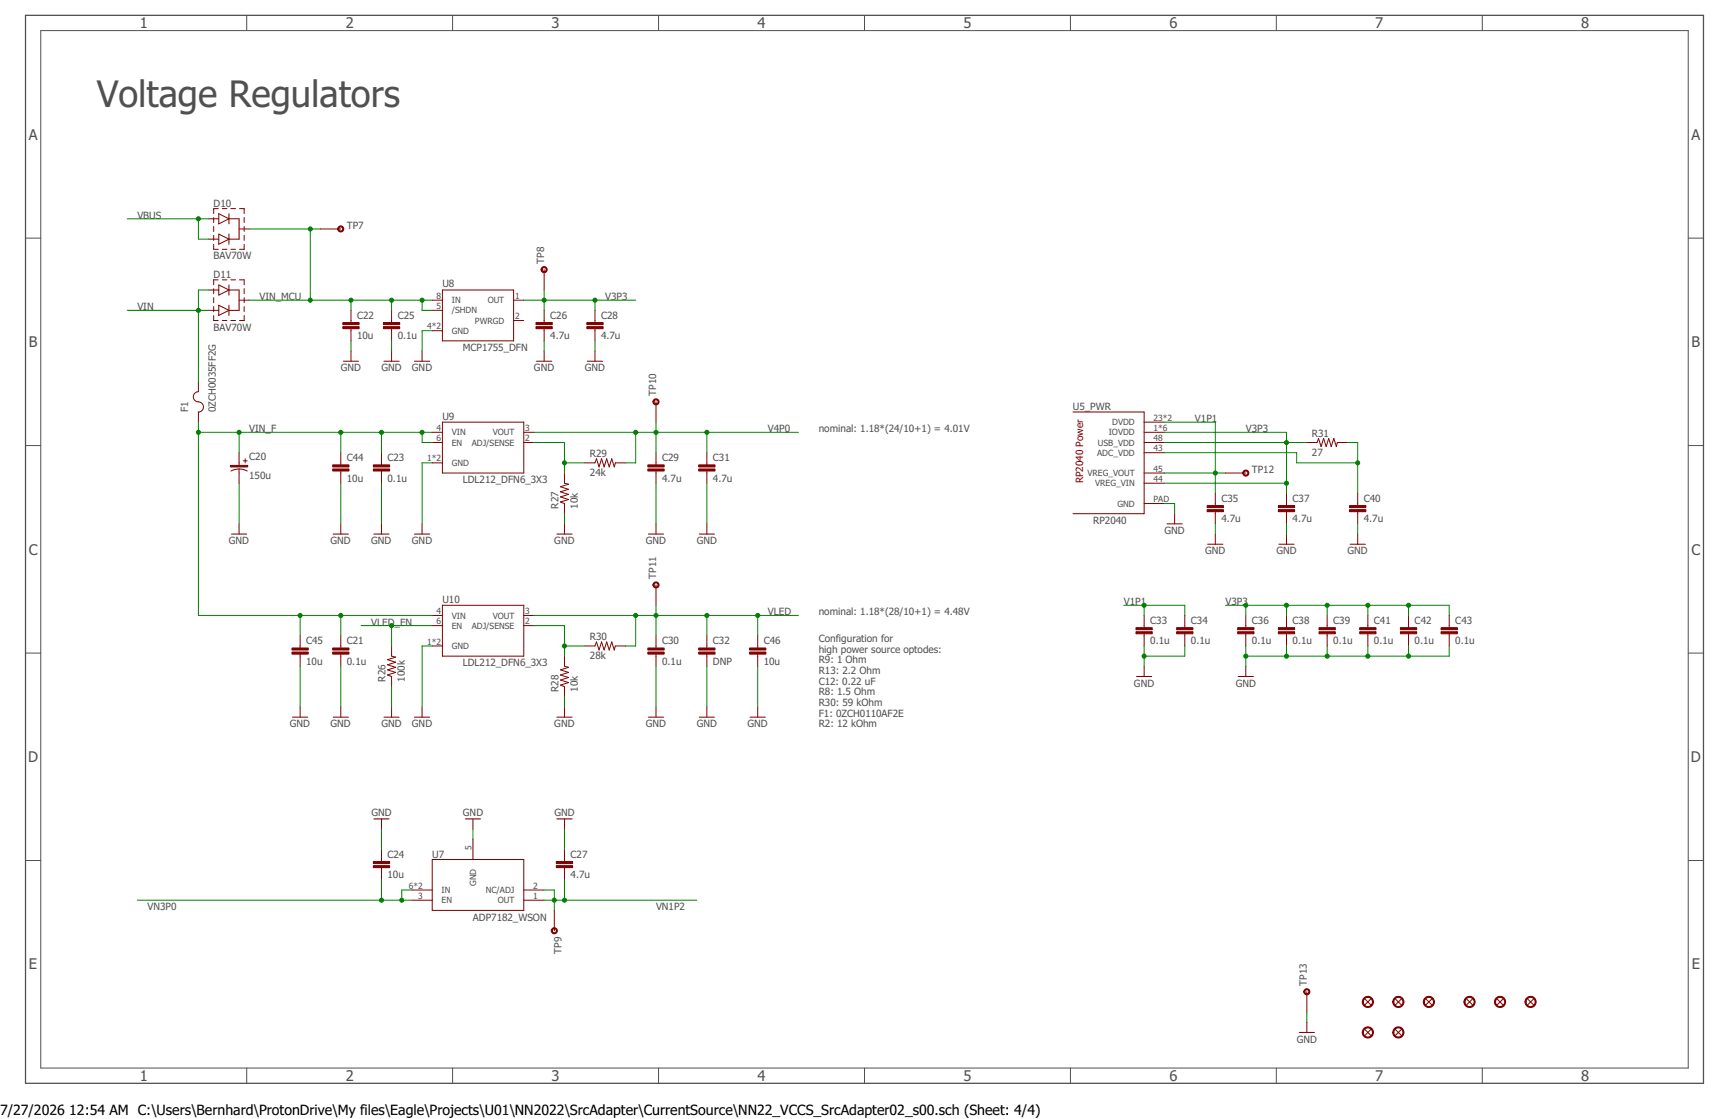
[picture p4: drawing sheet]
<svg xmlns="http://www.w3.org/2000/svg" width="432mm" height="279mm" viewBox="0 0 432 279" stroke-linecap="round" stroke-linejoin="round" font-family="sans-serif">
<path d="M6.4 3.8h419v266.7h-419z" fill="none" stroke="#505050" stroke-width=".32"/>
<g fill="none" stroke="#505050" stroke-width=".25">
<path d="M10.2 7.6h411.4v259.1h-411.4zM61.6 3.8v3.8M113 3.8v3.8M164.5 3.8v3.8M215.9 3.8v3.8M267.3 3.8v3.8M318.7 3.8v3.8M370.2 3.8v3.8M6.4 59.5h3.8M421.6 59.5h3.8M6.4 111.3h3.8M421.6 111.3h3.8"/>
<path d="M6.4 163.1h3.8M421.6 163.1h3.8M6.4 214.9h3.8M421.6 214.9h3.8M61.6 266.7v3.8M113 266.7v3.8M164.5 266.7v3.8M215.9 266.7v3.8M267.3 266.7v3.8M318.7 266.7v3.8M370.2 266.7v3.8"/>
</g>
<g fill="none" stroke="#800000" stroke-width=".25">
<path d="M52.1 59.7h2.5M52.1 54.6h2.5M53.4 54.3v1.3M53.4 56.6v1.2M53.4 58.8v1.2M54.5 52.1h-1.1v1.2M54.6 53.4l2.6 1.2-2.6 1.3zM54.6 58.4l2.6 1.3-2.6 1.3zM55.5 52.1h1.2M57.2 53.4v2.5M57.2 58.4v2.6M57.2 54.6h2.5v5.1h-2.5"/>
<path d="M57.7 52.1h1.1M59.7 57.2h2.6M59.8 52.1h1.2v1.2M61 54.3v1.3M61 56.6v1.2M61 58.8v1.2M80 57.2h5.1M52.1 72.4h2.5M52.1 77.5h2.5M53.4 78.8v1.2h1.1M53.4 61v1.3h1.1M53.4 72.1v1.2"/>
<path d="M53.4 74.3v1.3M53.4 76.6v1.2M54.5 69.9h-1.1v1.2M54.6 71.1l2.6 1.3-2.6 1.3zM54.6 76.2l2.6 1.3-2.6 1.3zM55.5 69.9h1.2M55.5 62.3h1.2M57.2 72.4h2.5v5.1h-2.5M57.2 71.1v2.6M57.2 76.2v2.6M57.7 69.9h1.1M57.7 62.3h1.1"/>
<path d="M59.7 75h2.6M59.8 69.9h1.2v1.2M61 78.8v1.2h-1.2M61 61v1.3h-1.2M61 72.1v1.2M61 74.3v1.3M61 76.6v1.2M87.7 77.5v3M97.8 77.5v3M107.9 75h2.6M107.9 77.5h2.6M110.5 72.4h17.8v12.7h-17.8z"/>
<path d="M128.3 75h2.5M135.9 67.3v5.1M135.9 77.5v3M148.6 77.5v3M49.6 95.3v2.5a1.3 1.3 0 0 0-1.3 1.5 1.3 1.3 0 0 0 1.5 1.1 1.27 1.27 0 0 1 1 1.4 1.27 1.27 0 0 1-1.2 1.1v2.5M55.5 80h1.2M57.7 80h1.1M85.7 90.2h3.9M87.7 82.1v3M87.7 87.7v2.5M95.9 90.2h3.8M97.8 82.1v3"/>
<path d="M97.8 87.7v2.5M103.5 90.2h3.8M105.4 87.7v2.5M107.9 82.6h2.6M128.3 80h2.5M134 90.2h3.8M135.9 82.1v3M135.9 87.7v2.5M146.7 90.2h3.8M148.6 82.1v3M148.6 87.7v2.5M57.7 117.6a4.3 4.3 0 0 1 4 0"/>
<path d="M59.7 113v3.3M59.7 117.1v3.5M60.7 115.1h1M61.2 114.6v1M85.1 113v3.1M85.1 117.6v3M95.3 113v3.1M95.3 117.6v3M107.9 107.9h2.6M107.9 110.5h2.6M107.9 115.6h2.6M110.5 105.4h20.3v12.7h-20.3z"/>
<path d="M130.8 107.9h2.5M130.8 110.5h2.5M141 118.1v2.5l1 .3-2 .6 2 .7-2 .6 2 .6-2 .7 2 .6-2 .6 1 .4v2.6M146 115.6h2.6l.4-1 .6 2 .6-2 .7 2 .6-2 .6 2 .7-2 .6 2 .3-1h2.5M163.8 100.3v5.1M163.8 113v3.1M163.8 117.6v3M176.5 113v3.1M176.5 117.6v3M268 102.9h17.7v25.4h-17.7M285.7 105.4h5.1M285.7 107.9h5.1"/>
<path d="M285.7 110.5h5.1M285.7 113h5.1M285.7 118.1h5.1M306 118.1h5.1M326.4 110.5h2.5l.4-1 .6 2 .7-2 .6 2 .6-2 .7 2 .6-2 .6 2 .3-1h2.5M57.8 133.3h3.8M59.7 130.8v2.5M83.2 133.3h3.8M85.1 130.8v2.5M93.4 133.3h3.8M95.3 130.8v2.5M103.5 133.3h3.8"/>
<path d="M105.4 130.8v2.5M139.1 133.3h3.8M141 130.8v2.5M161.9 133.3h3.8M163.8 130.8v2.5M174.6 133.3h3.8M176.5 130.8v2.5M285.7 120.6h5.1M285.7 125.7h5.1M291.4 130.8h3.9M293.3 128.3v2.5M301.6 135.9h3.8"/>
<path d="M303.5 123.2v3M303.5 127.8v3M303.5 133.3v2.6M319.4 135.9h3.8M321.3 123.2v3M321.3 127.8v3M321.3 133.3v2.6M337.2 135.9h3.8M339.1 123.2v3M339.1 127.8v3M339.1 133.3v2.6M75 158.7v3.1"/>
<path d="M85.1 158.7v3.1M107.9 156.2h2.6M107.9 153.7h2.6M110.5 151.1h20.3v12.7h-20.3zM130.8 156.2h2.5M130.8 153.7h2.5M163.8 146v5.1M163.8 158.7v3.1M176.5 158.7v3.1M189.2 158.7v3.1M285.7 153.7v3M285.7 158.2v3.1"/>
<path d="M295.9 153.7v3M295.9 158.2v3.1M311.1 153.7v3M311.1 158.2v3.1M321.3 153.7v3M321.3 158.2v3.1M331.4 153.7v3M331.4 158.2v3.1M341.6 153.7v3M341.6 158.2v3.1M351.8 153.7v3M351.8 158.2v3.1"/>
<path d="M361.9 153.7v3M361.9 158.2v3.1M73 179.1h3.9M75 163.3v3.1M75 176.5v2.6M83.2 179.1h3.8M85.1 163.3v3.1M85.1 176.5v2.6M95.9 179.1h3.8M97.8 161.3v2.5l1 .3-2 .6 2 .7-2 .6 2 .6-2 .7 2 .6-2 .6 1 .4v2.5M97.8 176.5v2.6M103.5 179.1h3.8"/>
<path d="M105.4 176.5v2.6M107.9 161.3h2.6M139.1 179.1h3.8M141 163.8v2.6l1 .2-2 .7 2 .6-2 .6 2 .7-2 .6 2 .6-2 .7 1 .3v2.6M141 176.5v2.6M146 161.3h2.6l.4-1 .6 2 .6-2 .7 2 .6-2 .6 2 .7-2 .6 2 .3-1h2.5M161.9 179.1h3.8M163.8 163.3v3.1M163.8 176.5v2.6M174.6 179.1h3.8M176.5 163.3v3.1M176.5 176.5v2.6"/>
<path d="M187.3 179.1h3.8M189.2 163.3v3.1M189.2 176.5v2.6M283.8 168.9h3.8M285.7 166.4v2.5M309.2 168.9h3.8M311.1 166.4v2.5M93.4 204.5h3.8M95.3 204.5v2.5M95.3 212.1v3M95.3 216.6v3.1M107.9 214.6h22.9v12.7h-22.9z"/>
<path d="M116.2 204.5h3.8M118.1 204.5v2.5M118.1 209.5v5.1M139.1 204.5h3.8M141 204.5v2.5M141 212.1v3M141 216.6v3.1M102.9 224.8h5M102.9 222.2h5M130.8 224.8h5.1M130.8 222.2h5.1M138.4 227.3v5.1"/>
<path d="M324.5 257.8h3.8M326.4 247.6v5.1M326.4 255.2v2.6M340.8 249.4l1.6 1.5M340.8 257l1.6 1.6M342.4 249.4l-1.6 1.5M342.4 257l-1.6 1.6M348.5 257l1.5 1.6M348.5 249.4l1.5 1.5M350 249.4l-1.5 1.5M350 257l-1.5 1.6M356.1 249.4l1.5 1.5"/>
<path d="M357.6 249.4l-1.5 1.5M366.2 249.4l1.6 1.5M367.8 249.4l-1.6 1.5M373.9 249.4l1.5 1.5M375.4 249.4l-1.5 1.5M381.5 249.4l1.5 1.5M383 249.4l-1.5 1.5"/>
</g>
<g fill="#800000" stroke="#800000" stroke-width=".25">
<path d="M137.9 231.9a.76 .76 0 0 1 1.2 .1 .76 .76 0 0 1-.5 1.1 .76 .76 0 0 1-.9-.7h.2a.51 .51 0 0 1 .7-.5 .51 .51 0 0 1 .2 .8 .51 .51 0 0 1-.8-.1l-.1-.2h-.2z" fill-rule="evenodd"/>
<path d="M325.8 247.1a.76 .76 0 0 1 1.2 .1 .76 .76 0 0 1-.4 1.2 .76 .76 0 0 1-1-.8h.3a.51 .51 0 0 1 .6-.5 .51 .51 0 0 1 .2 .8 .51 .51 0 0 1-.8-.1v-.2h-.3z" fill-rule="evenodd"/>
<path d="M135.3 66.8a.76 .76 0 0 1 1.2 .1 .76 .76 0 0 1-.4 1.2 .76 .76 0 0 1-1-.8h.3a.51 .51 0 0 1 .7-.5 .51 .51 0 0 1 .2 .8 .51 .51 0 0 1-.9-.1v-.2h-.3z" fill-rule="evenodd"/>
<path d="M340.6 249.2a1.39 1.39 0 0 1 2.2 .3 1.39 1.39 0 0 1-.8 2 1.39 1.39 0 0 1-1.8-1.3h.3a1.15 1.15 0 0 1 1.6-1.1 1.15 1.15 0 0 1 .3 1.9 1.15 1.15 0 0 1-1.9-.5v-.3h-.3z" fill-rule="evenodd"/>
<path d="M348.2 249.2a1.39 1.39 0 0 1 2.2 .3 1.39 1.39 0 0 1-.8 2 1.39 1.39 0 0 1-1.8-1.3h.3a1.15 1.15 0 0 1 1.6-1.1 1.15 1.15 0 0 1 .3 1.9 1.15 1.15 0 0 1-1.9-.5v-.3h-.3z" fill-rule="evenodd"/>
<path d="M355.8 249.2a1.39 1.39 0 0 1 2.2 .3 1.39 1.39 0 0 1-.8 2 1.39 1.39 0 0 1-1.7-1.3h.2a1.15 1.15 0 0 1 1.6-1.1 1.15 1.15 0 0 1 .3 1.9 1.15 1.15 0 0 1-1.9-.5v-.3h-.2z" fill-rule="evenodd"/>
<path d="M340.6 256.8a1.39 1.39 0 0 1 2.2 .3 1.39 1.39 0 0 1-.8 2 1.39 1.39 0 0 1-1.8-1.3h.3a1.15 1.15 0 0 1 1.6-1.1 1.15 1.15 0 0 1 .3 1.9 1.15 1.15 0 0 1-1.9-.5v-.3h-.3z" fill-rule="evenodd"/>
<path d="M348.2 256.8a1.39 1.39 0 0 1 2.2 .3 1.39 1.39 0 0 1-.8 2 1.39 1.39 0 0 1-1.8-1.3h.3a1.15 1.15 0 0 1 1.6-1.1 1.15 1.15 0 0 1 .3 1.9 1.15 1.15 0 0 1-1.9-.5v-.3h-.3z" fill-rule="evenodd"/>
<path d="M366 249.2a1.39 1.39 0 0 1 2.2 .3 1.39 1.39 0 0 1-.8 2 1.39 1.39 0 0 1-1.8-1.3h.3a1.15 1.15 0 0 1 1.6-1.1 1.15 1.15 0 0 1 .3 1.9 1.15 1.15 0 0 1-1.9-.5v-.3h-.3z" fill-rule="evenodd"/>
<path d="M373.6 249.2a1.39 1.39 0 0 1 2.2 .3 1.39 1.39 0 0 1-.8 2 1.39 1.39 0 0 1-1.8-1.3h.3a1.15 1.15 0 0 1 1.6-1.1 1.15 1.15 0 0 1 .3 1.9 1.15 1.15 0 0 1-1.9-.5v-.3h-.3z" fill-rule="evenodd"/>
<path d="M381.2 249.2a1.39 1.39 0 0 1 2.2 .3 1.39 1.39 0 0 1-.8 2 1.39 1.39 0 0 1-1.7-1.3h.2a1.14 1.14 0 0 1 1.6-1.1 1.14 1.14 0 0 1 .3 1.9 1.14 1.14 0 0 1-1.9-.5v-.3h-.2z" fill-rule="evenodd"/>
<path d="M310.6 117.6a.76 .76 0 0 1 1.2 .1 .76 .76 0 0 1-.5 1.2 .76 .76 0 0 1-.9-.8h.2a.51 .51 0 0 1 .7-.5 .51 .51 0 0 1 .2 .8 .51 .51 0 0 1-.8-.1l-.1-.2h-.2z" fill-rule="evenodd"/>
<path d="M84.5 56.7a.75 .75 0 0 1 1.2 0 .75 .75 0 0 1-.4 1.2 .75 .75 0 0 1-1-.7h.3a.51 .51 0 0 1 .7-.5 .51 .51 0 0 1 .1 .9 .51 .51 0 0 1-.8-.3v-.1h-.3z" fill-rule="evenodd"/>
<path d="M163.3 99.8a.76 .76 0 0 1 1.2 .1 .76 .76 0 0 1-.5 1.2 .76 .76 0 0 1-.9-.8h.2a.51 .51 0 0 1 .7-.5 .51 .51 0 0 1 .2 .9 .51 .51 0 0 1-.8-.2l-.1-.2h-.2z" fill-rule="evenodd"/>
<path d="M163.3 145.6a.76 .76 0 0 1 1.2 .1 .76 .76 0 0 1-.5 1.1 .76 .76 0 0 1-.9-.8h.2a.51 .51 0 0 1 .7-.5 .51 .51 0 0 1 .2 .9 .51 .51 0 0 1-.8-.2l-.1-.2h-.2z" fill-rule="evenodd"/>
</g>
<g fill="#800000" stroke="#800000" stroke-width=".25">
<path d="M133.9 81.6h4v.5h-4z"/>
<path d="M133.9 80.5h4v.5h-4z"/>
<path d="M95.8 81.6h4v.5h-4z"/>
<path d="M95.8 80.5h4v.5h-4z"/>
<path d="M138.9 216.1h4.1v.5h-4.1z"/>
<path d="M138.9 215.1h4.1v.5h-4.1z"/>
<path d="M93.2 216.1h4.1v.5h-4.1z"/>
<path d="M93.2 215.1h4.1v.5h-4.1z"/>
<path d="M85.6 81.6h4.1v.5h-4.1z"/>
<path d="M85.6 80.5h4.1v.5h-4.1z"/>
<path d="M301.5 127.3h4v.5h-4z"/>
<path d="M301.5 126.2h4v.5h-4z"/>
<path d="M319.3 127.3h4v.5h-4z"/>
<path d="M319.3 126.2h4v.5h-4z"/>
<path d="M337 127.3h4.1v.5h-4.1z"/>
<path d="M337 126.2h4.1v.5h-4.1z"/>
<path d="M283.7 157.7h4.1v.5h-4.1z"/>
<path d="M283.7 156.7h4.1v.5h-4.1z"/>
<path d="M293.9 157.7h4v.5h-4z"/>
<path d="M293.9 156.7h4v.5h-4z"/>
<path d="M309.1 157.7h4.1v.5h-4.1z"/>
<path d="M309.1 156.7h4.1v.5h-4.1z"/>
<path d="M319.3 157.7h4v.5h-4z"/>
<path d="M319.3 156.7h4v.5h-4z"/>
<path d="M329.4 157.7h4.1v.5h-4.1z"/>
<path d="M329.4 156.7h4.1v.5h-4.1z"/>
<path d="M339.6 157.7h4v.5h-4z"/>
<path d="M339.6 156.7h4v.5h-4z"/>
<path d="M349.7 157.7h4.1v.5h-4.1z"/>
<path d="M349.7 156.7h4.1v.5h-4.1z"/>
<path d="M359.9 157.7h4.1v.5h-4.1z"/>
<path d="M359.9 156.7h4.1v.5h-4.1z"/>
<path d="M146.6 81.6h4v.5h-4z"/>
<path d="M146.6 80.5h4v.5h-4z"/>
<path d="M93.2 117.1h4.1v.5h-4.1z"/>
<path d="M93.2 116.1h4.1v.5h-4.1z"/>
<path d="M161.8 117.1h4.1v.5h-4.1z"/>
<path d="M161.8 116.1h4.1v.5h-4.1z"/>
<path d="M174.5 117.1h4.1v.5h-4.1z"/>
<path d="M174.5 116.1h4.1v.5h-4.1z"/>
<path d="M83.1 162.8h4v.5h-4z"/>
<path d="M83.1 161.8h4v.5h-4z"/>
<path d="M161.8 162.8h4.1v.5h-4.1z"/>
<path d="M161.8 161.8h4.1v.5h-4.1z"/>
<path d="M174.5 162.8h4.1v.5h-4.1z"/>
<path d="M174.5 161.8h4.1v.5h-4.1z"/>
<path d="M57.6 116.2h4.3v.4h-4.3z"/>
<path d="M83.1 117.1h4v.5h-4z"/>
<path d="M83.1 116.1h4v.5h-4z"/>
<path d="M72.9 162.8h4.1v.5h-4.1z"/>
<path d="M72.9 161.8h4.1v.5h-4.1z"/>
<path d="M187.2 162.8h4.1v.5h-4.1z"/>
<path d="M187.2 161.8h4.1v.5h-4.1z"/>
</g>
<g fill="none" stroke="#008000" stroke-width=".25">
<path d="M31.8 54.6h20.3M49.6 54.6v5.1h2.5M62.3 57.2h17.7M77.5 57.2v17.8M31.8 77.5h20.3M52.1 72.4h-2.5v22.9M62.3 75h45.6M87.7 75v2.5M97.8 75v2.5M105.4 75v2.5h2.5M130.8 75h27.9M135.9 72.4v5.1"/>
<path d="M148.6 75v2.5M87.7 85.1v2.6M97.8 85.1v2.6M107.9 82.6h-2.5v5.1M135.9 85.1v2.6M148.6 85.1v2.6M49.6 107.9h58.3M49.6 105.4v48.3h58.3M59.7 107.9v5.1M85.1 107.9v5.1M95.3 107.9v5.1M105.4 107.9v2.6h2.5"/>
<path d="M107.9 115.6h-2.5v15.2M133.3 110.5h7.7v7.6M133.3 107.9h66.1M141 115.6h5M158.7 107.9v7.7h-2.5M163.8 105.4v7.6M176.5 107.9v5.1M290.8 105.4h12.7v17.8M290.8 107.9h30.5v15.3M290.8 113h33v2.6h15.3M290.8 110.5h35.6M290.8 118.1h15.2"/>
<path d="M336.5 110.5h2.6v12.7M59.7 120.6v10.2M85.1 120.6v10.2M95.3 120.6v10.2M141 128.3v2.5M163.8 120.6v10.2M176.5 120.6v10.2M290.8 125.7h2.5v2.6M290.8 120.6h30.5M303.5 130.8v2.5M321.3 130.8v2.5M339.1 130.8v2.5"/>
<path d="M75 153.7v5M85.1 153.7v5M90.2 156.2h17.7M97.8 156.2v5.1M133.3 156.2h7.7v7.6M133.3 153.7h66.1M158.7 153.7v7.6h-2.5M163.8 151.1v7.6M176.5 153.7v5M189.2 153.7v5M280.6 151.1h15.3v2.6M285.7 151.1v2.6"/>
<path d="M306 151.1h55.9v2.6M311.1 151.1v2.6M321.3 151.1v2.6M331.4 151.1v2.6M341.6 151.1v2.6M351.8 151.1v2.6M75 166.4v10.1M85.1 166.4v10.1M97.8 171.4v5.1M107.9 161.3h-2.5v15.2M141 174v2.5M141 161.3h5"/>
<path d="M163.8 166.4v10.1M176.5 166.4v10.1M189.2 166.4v10.1M285.7 161.3v5.1M295.9 161.3v2.5h-10.2M311.1 161.3v5.1M321.3 161.3v2.5M331.4 161.3v2.5M341.6 161.3v2.5M351.8 161.3v2.5M361.9 161.3v2.5h-50.8M95.3 207v5.1"/>
<path d="M95.3 219.7v5.1M118.1 207v2.5M141 207v5.1M141 219.7v5.1M34.3 224.8h68.6M102.9 222.2h-2.6v2.6M135.9 224.8h38.1M135.9 222.2h2.5v5.1M326.4 252.7v2.5"/>
</g>
<g fill="#008000" stroke="#008000" stroke-width=".25">
<circle cx="285.7" cy="163.8" r=".51"/>
<circle cx="311.1" cy="163.8" r=".51"/>
<circle cx="321.3" cy="163.8" r=".51"/>
<circle cx="351.8" cy="163.8" r=".51"/>
<circle cx="341.6" cy="163.8" r=".51"/>
<circle cx="331.4" cy="163.8" r=".51"/>
<circle cx="97.8" cy="75" r=".51"/>
<circle cx="105.4" cy="75" r=".51"/>
<circle cx="87.7" cy="75" r=".51"/>
<circle cx="77.5" cy="75" r=".51"/>
<circle cx="77.5" cy="57.2" r=".51"/>
<circle cx="135.9" cy="75" r=".51"/>
<circle cx="148.6" cy="75" r=".51"/>
<circle cx="321.3" cy="120.6" r=".51"/>
<circle cx="321.3" cy="110.5" r=".51"/>
<circle cx="311.1" cy="151.1" r=".51"/>
<circle cx="321.3" cy="151.1" r=".51"/>
<circle cx="331.4" cy="151.1" r=".51"/>
<circle cx="341.6" cy="151.1" r=".51"/>
<circle cx="351.8" cy="151.1" r=".51"/>
<circle cx="100.3" cy="224.8" r=".51"/>
<circle cx="95.3" cy="224.8" r=".51"/>
<circle cx="138.4" cy="224.8" r=".51"/>
<circle cx="141" cy="224.8" r=".51"/>
<circle cx="303.5" cy="118.1" r=".51"/>
<circle cx="285.7" cy="151.1" r=".51"/>
<circle cx="339.1" cy="115.6" r=".51"/>
<circle cx="49.6" cy="54.6" r=".51"/>
<circle cx="105.4" cy="107.9" r=".51"/>
<circle cx="59.7" cy="107.9" r=".51"/>
<circle cx="95.3" cy="107.9" r=".51"/>
<circle cx="85.1" cy="153.7" r=".51"/>
<circle cx="49.6" cy="107.9" r=".51"/>
<circle cx="85.1" cy="107.9" r=".51"/>
<circle cx="75" cy="153.7" r=".51"/>
<circle cx="141" cy="115.6" r=".51"/>
<circle cx="141" cy="161.3" r=".51"/>
<circle cx="97.8" cy="156.2" r=".51"/>
<circle cx="163.8" cy="153.7" r=".51"/>
<circle cx="176.5" cy="153.7" r=".51"/>
<circle cx="158.7" cy="153.7" r=".51"/>
<circle cx="189.2" cy="153.7" r=".51"/>
<circle cx="163.8" cy="107.9" r=".51"/>
<circle cx="176.5" cy="107.9" r=".51"/>
<circle cx="158.7" cy="107.9" r=".51"/>
<circle cx="49.6" cy="77.5" r=".51"/>
</g>
<text font-size="9.1" fill="#505050" x="24.1" y="26.7">Voltage Regulators</text>
<g font-size="3.7" fill="#505050">
<text x="34.9" y="7">1</text>
<text x="86.3" y="7">2</text>
<text x="137.8" y="7">3</text>
<text x="189.2" y="7">4</text>
<text x="240.6" y="7">5</text>
<text x="292" y="7">6</text>
<text x="343.5" y="7">7</text>
<text x="394.9" y="7">8</text>
<text x="7.2" y="34.8">A</text>
<text x="422.4" y="34.8">A</text>
<text x="7.2" y="86.6">B</text>
<text x="422.4" y="86.6">B</text>
<text x="7.2" y="138.5">C</text>
<text x="422.4" y="138.5">C</text>
<text x="7" y="190.3">D</text>
<text x="422.3" y="190.3">D</text>
<text x="7.2" y="242.1">E</text>
<text x="422.5" y="242.1">E</text>
<text x="34.9" y="269.9">1</text>
<text x="86.3" y="269.9">2</text>
<text x="137.8" y="269.9">3</text>
<text x="189.2" y="269.9">4</text>
<text x="240.6" y="269.9">5</text>
<text x="292" y="269.9">6</text>
<text x="343.5" y="269.9">7</text>
<text x="394.9" y="269.9">8</text>
</g>
<g font-size="3.5">
<text x="0" y="278.4">7/27/2026</text>
<text x="17.3" y="278.4">12:54 AM C:\Users\Bernhard\ProtonDrive\My files\Eagle\Projects\U01\NN2022\SrcAdapter\CurrentSource\NN22_VCCS_SrcAdapter02_s00.sch (Sheet: 4/4)</text>
</g>
<g font-size="2.5" fill="#505050">
<text x="53.4" y="51.6">D10</text>
<text x="34.3" y="54.6">VBUS</text>
<text x="86.6" y="57.2">TP7</text>
<text x="53.4" y="64.8">BAV70W</text>
<text x="135.9" y="65.8" transform="rotate(-90 135.9 65.8)">TP8</text>
<text x="53.4" y="69.4">D11</text>
<text x="110.5" y="71.6">U8</text>
<text x="34.3" y="77.5">VIN</text>
<text x="64.8" y="74.9">VIN_MCU</text>
<text x="151.1" y="74.9">V3P3</text>
<text x="53.4" y="82.6">BAV70W</text>
<text x="89.2" y="79.6">C22</text>
<text x="99.3" y="79.6">C25</text>
<text x="137.4" y="79.6">C26</text>
<text x="150.1" y="79.6">C28</text>
<text x="89.2" y="84.7">10u</text>
<text x="99.3" y="84.7">0.1u</text>
<text x="115.6" y="87.6">MCP1755_DFN</text>
<text x="137.4" y="84.7">4.7u</text>
<text x="150.1" y="84.7">4.7u</text>
<text x="85.1" y="92.7">GND</text>
<text x="95.3" y="92.7">GND</text>
<text x="102.9" y="92.7">GND</text>
<text x="133.4" y="92.7">GND</text>
<text x="146.1" y="92.7">GND</text>
<text x="163.8" y="98.8" transform="rotate(-90 163.8 98.8)">TP10</text>
<text x="47" y="102.9" transform="rotate(-90 47 102.9)">F1</text>
<text x="53.9" y="102.9" transform="rotate(-90 53.9 102.9)">0ZCH0035FF2G</text>
<text x="62.2" y="108">VIN_F</text>
<text x="110.5" y="104.9">U9</text>
<text x="191.8" y="108">V4P0</text>
<text x="204.5" y="108">nominal: 1.18*(24/10+1) = 4.01V</text>
<text x="268" y="102.4">U5_PWR</text>
<text x="298.4" y="105.4">V1P1</text>
<text x="311.1" y="108">V3P3</text>
<text x="327.6" y="113.8">27</text>
<text x="327.6" y="109">R31</text>
<text x="62.2" y="114.8">C20</text>
<text x="62.2" y="119.6">150u</text>
<text x="86.6" y="115.2">C44</text>
<text x="96.8" y="115.2">C23</text>
<text x="147.3" y="118.9">24k</text>
<text x="147.3" y="114.1">R29</text>
<text x="165.4" y="115.2">C29</text>
<text x="178.1" y="115.2">C31</text>
<text x="312.7" y="118.1">TP12</text>
<text x="86.6" y="120.3">10u</text>
<text x="96.8" y="120.3">0.1u</text>
<text x="115.6" y="120.7">LDL212_DFN6_3X3</text>
<text x="165.4" y="120.3">4.7u</text>
<text x="178.1" y="120.3">4.7u</text>
<text x="305" y="125.4">C35</text>
<text x="322.8" y="125.4">C37</text>
<text x="340.6" y="125.4">C40</text>
<text x="139.5" y="127" transform="rotate(-90 139.5 127)">R27</text>
<text x="144.3" y="127" transform="rotate(-90 144.3 127)">10k</text>
<text x="273" y="130.8">RP2040</text>
<text x="305" y="130.4">4.7u</text>
<text x="322.8" y="130.4">4.7u</text>
<text x="340.6" y="130.4">4.7u</text>
<text x="57.2" y="135.9">GND</text>
<text x="82.6" y="135.9">GND</text>
<text x="92.7" y="135.9">GND</text>
<text x="102.9" y="135.9">GND</text>
<text x="138.4" y="135.9">GND</text>
<text x="161.3" y="135.9">GND</text>
<text x="174" y="135.9">GND</text>
<text x="290.8" y="133.4">GND</text>
<text x="301" y="138.4">GND</text>
<text x="318.8" y="138.4">GND</text>
<text x="336.5" y="138.4">GND</text>
<text x="163.8" y="144.5" transform="rotate(-90 163.8 144.5)">TP11</text>
<text x="110.5" y="150.6">U10</text>
<text x="191.8" y="153.7">VLED</text>
<text x="204.5" y="153.7">nominal: 1.18*(28/10+1) = 4.48V</text>
<text x="280.7" y="151.1">V1P1</text>
<text x="287.3" y="155.8">C33</text>
<text x="297.4" y="155.8">C34</text>
<text x="306.1" y="151.1">V3P3</text>
<text x="312.7" y="155.8">C36</text>
<text x="322.8" y="155.8">C38</text>
<text x="333" y="155.8">C39</text>
<text x="343.1" y="155.8">C41</text>
<text x="353.3" y="155.8">C42</text>
<text x="363.5" y="155.8">C43</text>
<text x="76.5" y="160.9">C45</text>
<text x="86.6" y="160.9">C21</text>
<text x="92.7" y="156.2">VLED</text>
<text x="98.5" y="156.2">_EN</text>
<text x="147.3" y="159.8">R30</text>
<text x="165.4" y="160.9">C30</text>
<text x="178.1" y="160.9">C32</text>
<text x="190.8" y="160.9">C46</text>
<text x="204.5" y="160.3">Configuration for</text>
<text x="287.3" y="160.9">0.1u</text>
<text x="297.4" y="160.9">0.1u</text>
<text x="312.7" y="160.9">0.1u</text>
<text x="322.8" y="160.9">0.1u</text>
<text x="333" y="160.9">0.1u</text>
<text x="343.1" y="160.9">0.1u</text>
<text x="353.3" y="160.9">0.1u</text>
<text x="363.5" y="160.9">0.1u</text>
<text x="76.5" y="166">10u</text>
<text x="86.6" y="166">0.1u</text>
<text x="115.6" y="166.4">LDL212_DFN6_3X3</text>
<text x="147.3" y="164.6">28k</text>
<text x="165.4" y="166">0.1u</text>
<text x="178.1" y="166">DNP</text>
<text x="190.8" y="166">10u</text>
<text x="204.5" y="162.9">high power source optodes:</text>
<text x="204.5" y="165.6">R9: 1 Ohm</text>
<text x="96.3" y="170.2" transform="rotate(-90 96.3 170.2)">R26</text>
<text x="101.1" y="170.2" transform="rotate(-90 101.1 170.2)">100k</text>
<text x="139.5" y="172.7" transform="rotate(-90 139.5 172.7)">R28</text>
<text x="144.3" y="172.7" transform="rotate(-90 144.3 172.7)">10k</text>
<text x="204.5" y="168.3">R13: 2.2 Ohm</text>
<text x="204.5" y="170.9">C12: 0.22 uF</text>
<text x="204.5" y="173.6">R8: 1.5 Ohm</text>
<text x="283.2" y="171.4">GND</text>
<text x="308.6" y="171.4">GND</text>
<text x="204.5" y="176.3">R30: 59 kOhm</text>
<text x="204.5" y="178.9">F1: 0ZCH0110AF2E</text>
<text x="72.4" y="181.6">GND</text>
<text x="82.6" y="181.6">GND</text>
<text x="95.3" y="181.6">GND</text>
<text x="102.9" y="181.6">GND</text>
<text x="138.4" y="181.6">GND</text>
<text x="161.3" y="181.6">GND</text>
<text x="174" y="181.6">GND</text>
<text x="186.7" y="181.6">GND</text>
<text x="204.5" y="181.6">R2: 12 kOhm</text>
<text x="92.8" y="203.7">GND</text>
<text x="115.6" y="203.7">GND</text>
<text x="138.5" y="203.7">GND</text>
<text x="96.8" y="214.2">C24</text>
<text x="108" y="214.1">U7</text>
<text x="142.5" y="214.2">C27</text>
<text x="96.8" y="219.3">10u</text>
<text x="142.5" y="219.3">4.7u</text>
<text x="36.8" y="227.3">VN3P0</text>
<text x="163.8" y="227.3">VN1P2</text>
<text x="118.1" y="229.9">ADP7182_WSON</text>
<text x="140.2" y="238.1" transform="rotate(-90 140.2 238.1)">TP9</text>
<text x="326.4" y="246.1" transform="rotate(-90 326.4 246.1)">TP13</text>
<text x="323.8" y="260.3">GND</text>
</g>
<text font-size="2.5" fill="#800000" x="270.5" y="120.7" transform="rotate(-90 270.5 120.7)">RP2040 Power</text>
<g font-size="2.1" fill="#505050">
<text x="109" y="74.6">8</text>
<text x="109" y="77.1">5</text>
<text x="112.8" y="75.7">IN</text>
<text x="121.8" y="75.7">OUT</text>
<text x="128.6" y="74.6">1</text>
<text x="106.7" y="82.2">4*2</text>
<text x="112.8" y="78.2">/SHDN</text>
<text x="112.8" y="83.3">GND</text>
<text x="118.6" y="80.8">PWRGD</text>
<text x="128.6" y="79.7">2</text>
<text x="109" y="107.6">4</text>
<text x="131.2" y="107.6">3</text>
<text x="277.8" y="106.2">DVDD</text>
<text x="288.1" y="105.1">23*2</text>
<text x="288.1" y="107.6">1*6</text>
<text x="109" y="110.1">6</text>
<text x="112.8" y="111.3">EN</text>
<text x="112.8" y="108.7">VIN</text>
<text x="117.8" y="111.3">ADJ/SENSE</text>
<text x="123.1" y="108.7">VOUT</text>
<text x="131.2" y="110.1">2</text>
<text x="274" y="113.8">ADC_VDD</text>
<text x="274.2" y="111.3">USB_VDD</text>
<text x="276.9" y="108.7">IOVDD</text>
<text x="288.1" y="110.1">48</text>
<text x="288.1" y="112.7">43</text>
<text x="106.7" y="115.2">1*2</text>
<text x="112.8" y="116.3">GND</text>
<text x="271.6" y="118.9">VREG_VOUT</text>
<text x="288.1" y="117.8">45</text>
<text x="273.5" y="121.4">VREG_VIN</text>
<text x="288.1" y="120.3">44</text>
<text x="288.1" y="125.4">PAD</text>
<text x="279.1" y="126.5">GND</text>
<text x="109" y="155.9">6</text>
<text x="109" y="153.3">4</text>
<text x="112.8" y="154.4">VIN</text>
<text x="123.1" y="154.4">VOUT</text>
<text x="131.2" y="155.9">2</text>
<text x="131.2" y="153.3">3</text>
<text x="106.7" y="160.9">1*2</text>
<text x="112.8" y="157">EN</text>
<text x="117.8" y="157">ADJ/SENSE</text>
<text x="112.8" y="162.1">GND</text>
<text x="117.8" y="212.3" transform="rotate(-90 117.8 212.3)">5</text>
<text x="102.1" y="221.9">6*2</text>
<text x="118.9" y="221.3" transform="rotate(-90 118.9 221.3)">GND</text>
<text x="133.2" y="221.9">2</text>
<text x="104.5" y="224.4">3</text>
<text x="110.3" y="223">IN</text>
<text x="110.3" y="225.5">EN</text>
<text x="121.3" y="223">NC/ADJ</text>
<text x="124.3" y="225.5">OUT</text>
<text x="133.2" y="224.4">1</text>
</g>
</svg>
